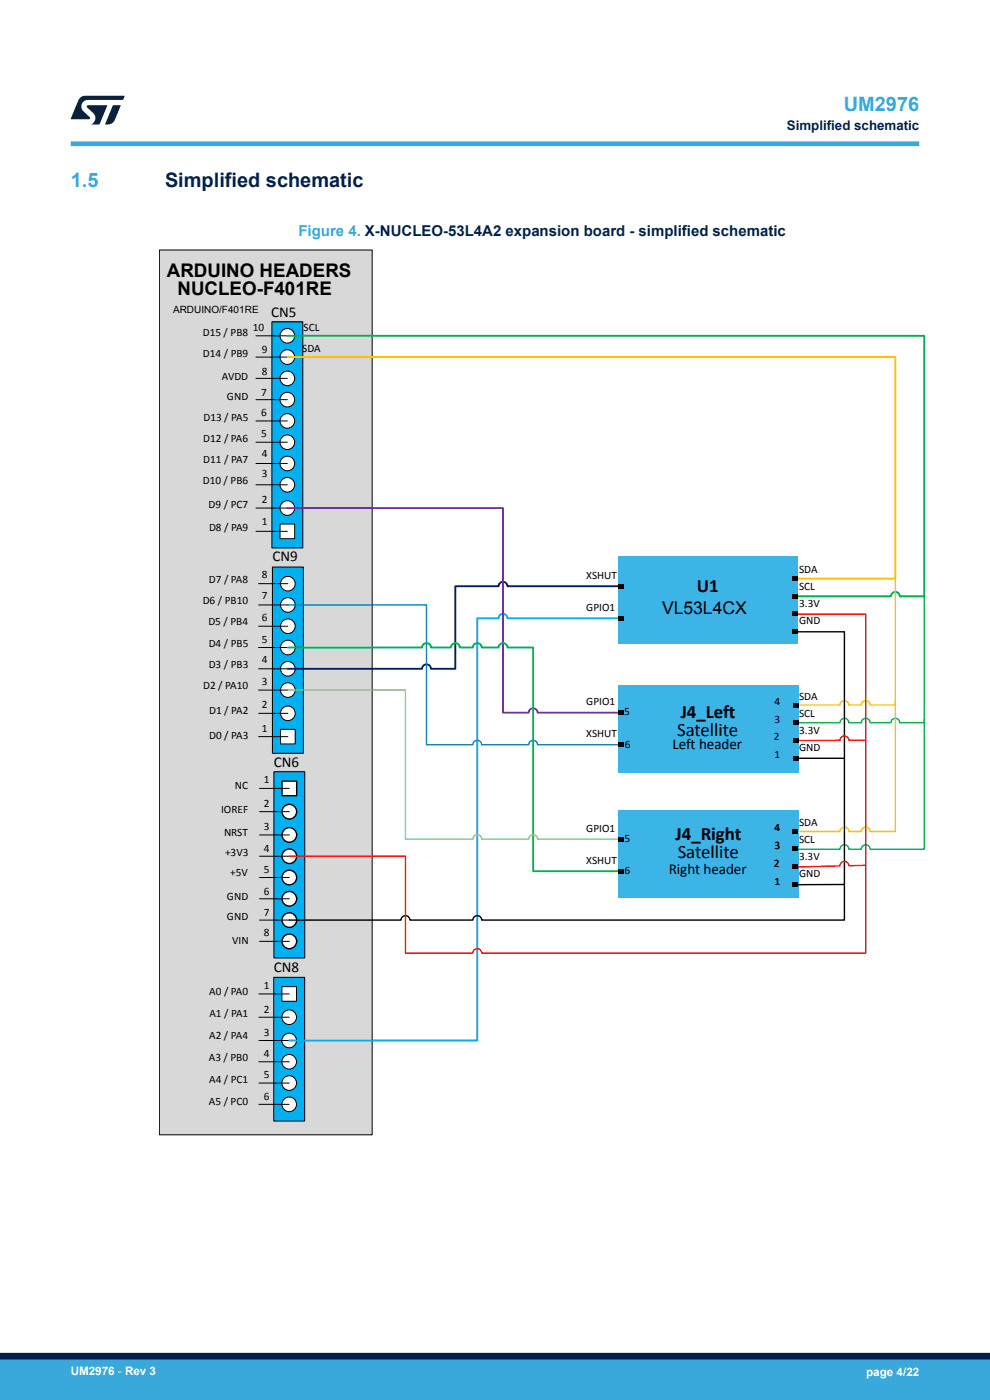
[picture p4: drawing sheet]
<svg xmlns="http://www.w3.org/2000/svg" width="210mm" height="297mm" viewBox="0 0 210 297" stroke-linecap="round" stroke-linejoin="round" font-family="sans-serif">
<g fill="#3cb4e6">
<path d="M131.1 171.9h38.2v18.5h-38.2z"/>
<path d="M131.1 145.5h38.2v18.5h-38.2z"/>
</g>
<path d="M33.8 53h45.1v187.7h-45.1z" fill-rule="evenodd" fill="#d8d8d8"/>
<path d="M33.8 53h45.1v187.7h-45.1z" fill="none" stroke="#000" stroke-width=".21"/>
<path d="M57.8 120.3h6.5v39.5h-6.5z" fill-rule="evenodd" fill="#00b0f0"/>
<path d="M57.8 120.3h6.5v39.5h-6.5z" fill="none" stroke="#000" stroke-width=".21"/>
<circle cx="61.1" cy="123.8" r="1.55" fill="#fff"/>
<circle cx="61.1" cy="123.8" r="1.55" fill="none" stroke="#000" stroke-width=".21"/>
<circle cx="61.1" cy="128.3" r="1.55" fill="#fff"/>
<circle cx="61.1" cy="128.3" r="1.55" fill="none" stroke="#000" stroke-width=".21"/>
<circle cx="61.1" cy="132.9" r="1.55" fill="#fff"/>
<circle cx="61.1" cy="132.9" r="1.55" fill="none" stroke="#000" stroke-width=".21"/>
<circle cx="61.1" cy="137.4" r="1.55" fill="#fff"/>
<circle cx="61.1" cy="137.4" r="1.55" fill="none" stroke="#000" stroke-width=".21"/>
<circle cx="61.1" cy="141.9" r="1.55" fill="#fff"/>
<circle cx="61.1" cy="141.9" r="1.55" fill="none" stroke="#000" stroke-width=".21"/>
<circle cx="61.1" cy="146.4" r="1.55" fill="#fff"/>
<circle cx="61.1" cy="146.4" r="1.55" fill="none" stroke="#000" stroke-width=".21"/>
<circle cx="61.1" cy="151.3" r="1.55" fill="#fff"/>
<circle cx="61.1" cy="151.3" r="1.55" fill="none" stroke="#000" stroke-width=".21"/>
<path d="M59.5 154.7h3.1v3.1h-3.1z" fill-rule="evenodd" fill="#fff"/>
<path d="M54.9 123.8h6.2M54.9 128.3h6.2M54.9 132.9h6.2M54.9 137.4h6.2M54.9 141.9h6.2M54.9 146.4h6.2M54.9 151.3h6.2M54.9 156.3h6.2M59.5 154.7h3.1v3.1h-3.1z" fill="none" stroke="#000" stroke-width=".21"/>
<path d="M57.7 68.3h6.5v47.9h-6.5z" fill-rule="evenodd" fill="#00b0f0"/>
<path d="M57.7 68.3h6.5v47.9h-6.5z" fill="none" stroke="#000" stroke-width=".21"/>
<circle cx="61" cy="71.2" r="1.55" fill="#fff"/>
<circle cx="61" cy="71.2" r="1.55" fill="none" stroke="#000" stroke-width=".21"/>
<circle cx="61" cy="75.8" r="1.55" fill="#fff"/>
<circle cx="61" cy="75.8" r="1.55" fill="none" stroke="#000" stroke-width=".21"/>
<circle cx="61" cy="80.3" r="1.55" fill="#fff"/>
<circle cx="61" cy="80.3" r="1.55" fill="none" stroke="#000" stroke-width=".21"/>
<circle cx="61" cy="84.8" r="1.55" fill="#fff"/>
<circle cx="61" cy="84.8" r="1.55" fill="none" stroke="#000" stroke-width=".21"/>
<circle cx="61" cy="89.3" r="1.55" fill="#fff"/>
<circle cx="61" cy="89.3" r="1.55" fill="none" stroke="#000" stroke-width=".21"/>
<circle cx="61" cy="93.8" r="1.55" fill="#fff"/>
<circle cx="61" cy="93.8" r="1.55" fill="none" stroke="#000" stroke-width=".21"/>
<circle cx="61" cy="98.3" r="1.55" fill="#fff"/>
<circle cx="61" cy="98.3" r="1.55" fill="none" stroke="#000" stroke-width=".21"/>
<circle cx="61" cy="102.8" r="1.55" fill="#fff"/>
<circle cx="61" cy="102.8" r="1.55" fill="none" stroke="#000" stroke-width=".21"/>
<circle cx="61" cy="107.8" r="1.55" fill="#fff"/>
<circle cx="61" cy="107.8" r="1.55" fill="none" stroke="#000" stroke-width=".21"/>
<path d="M59.4 111.2h3.1v3.1h-3.1z" fill-rule="evenodd" fill="#fff"/>
<path d="M54.3 71.2h6.7M54.3 75.8h6.7M54.3 80.3h6.7M54.3 84.8h6.7M54.3 89.3h6.7M54.3 93.8h6.7M54.3 98.3h6.7M54.3 102.8h6.7M54.3 107.8h6.7M54.3 112.7h6.7M59.4 111.2h3.1v3.1h-3.1z" fill="none" stroke="#000" stroke-width=".21"/>
<path d="M58.1 207.3h6.5v30.5h-6.5z" fill-rule="evenodd" fill="#00b0f0"/>
<path d="M58.1 207.3h6.5v30.5h-6.5z" fill="none" stroke="#000" stroke-width=".21"/>
<circle cx="61.3" cy="234.3" r="1.55" fill="#fff"/>
<circle cx="61.3" cy="234.3" r="1.55" fill="none" stroke="#000" stroke-width=".21"/>
<circle cx="61.3" cy="229.8" r="1.55" fill="#fff"/>
<circle cx="61.3" cy="229.8" r="1.55" fill="none" stroke="#000" stroke-width=".21"/>
<circle cx="61.3" cy="225.3" r="1.55" fill="#fff"/>
<circle cx="61.3" cy="225.3" r="1.55" fill="none" stroke="#000" stroke-width=".21"/>
<circle cx="61.3" cy="220.7" r="1.55" fill="#fff"/>
<circle cx="61.3" cy="220.7" r="1.55" fill="none" stroke="#000" stroke-width=".21"/>
<circle cx="61.3" cy="215.8" r="1.55" fill="#fff"/>
<circle cx="61.3" cy="215.8" r="1.55" fill="none" stroke="#000" stroke-width=".21"/>
<path d="M59.8 209.3h3.1v3.1h-3.1z" fill-rule="evenodd" fill="#fff"/>
<path d="M54.9 210.9h6.4M54.9 215.8h6.4M59.8 209.3h3.1v3.1h-3.1zM54.9 220.7h6.4M54.9 225.3h6.4M54.9 229.8h6.4M54.9 234.3h6.4" fill="none" stroke="#000" stroke-width=".21"/>
<path d="M58.1 163.7h6.6v39.5h-6.6z" fill-rule="evenodd" fill="#00b0f0"/>
<path d="M58.1 163.7h6.6v39.5h-6.6z" fill="none" stroke="#000" stroke-width=".21"/>
<circle cx="61.4" cy="199.7" r="1.55" fill="#fff"/>
<circle cx="61.4" cy="199.7" r="1.55" fill="none" stroke="#000" stroke-width=".3"/>
<circle cx="61.4" cy="195.2" r="1.55" fill="#fff"/>
<circle cx="61.4" cy="195.2" r="1.55" fill="none" stroke="#000" stroke-width=".3"/>
<circle cx="61.4" cy="190.7" r="1.55" fill="#fff"/>
<circle cx="61.4" cy="190.7" r="1.55" fill="none" stroke="#000" stroke-width=".3"/>
<circle cx="61.4" cy="186.2" r="1.55" fill="#fff"/>
<circle cx="61.4" cy="186.2" r="1.55" fill="none" stroke="#000" stroke-width=".3"/>
<circle cx="61.4" cy="181.6" r="1.55" fill="#fff"/>
<circle cx="61.4" cy="181.6" r="1.55" fill="none" stroke="#000" stroke-width=".3"/>
<circle cx="61.4" cy="177.1" r="1.55" fill="#fff"/>
<circle cx="61.4" cy="177.1" r="1.55" fill="none" stroke="#000" stroke-width=".3"/>
<circle cx="61.4" cy="172.2" r="1.55" fill="#fff"/>
<circle cx="61.4" cy="172.2" r="1.55" fill="none" stroke="#000" stroke-width=".3"/>
<path d="M59.8 165.7h3.1v3.1h-3.1z" fill-rule="evenodd" fill="#fff"/>
<path d="M169 134h10.1v61.2h-76.9a.94 .94 0 0 0-1-1 .94 .94 0 0 0-.9 1h-13.4a.94 .94 0 0 0-.9-1 .94 .94 0 0 0-.9 1h-23.7M59.8 165.7h3.1v3.1h-3.1zM169 160.9h10.1M179.1 187.6l-10.1 .1" fill="none" stroke="#000" stroke-width=".3"/>
<path d="M55 167.3h6.4M55 172.2h6.4M55 177.1h6.4M55 181.6h6.4M55 186.2h6.4M55 190.7h6.4M55 195.2h6.4M55 199.7h6.4" fill="none" stroke="#000" stroke-width=".21"/>
<path d="M61 71.2h135.1v55.3h-5.2a.94 .94 0 0 0-1-.9 .94 .94 0 0 0-.9 .9h-20M61.1 137.4h28.4a.94 .94 0 0 1 1-1 .94 .94 0 0 1 .9 1h4.2a.94 .94 0 0 1 1-1 .94 .94 0 0 1 .9 1h2.8a.94 .94 0 0 1 .9-1 .94 .94 0 0 1 1 1h3.6a.94 .94 0 0 1 .9-1 .94 .94 0 0 1 .9 1h5.5v47.4h17.9" fill="none" stroke="#00b050" stroke-width=".4"/>
<path d="M61 75.8h128.9v46.9h-20.9" fill="none" stroke="#ffc000" stroke-width=".4"/>
<path d="M131 124.4h-23.4a.94 .94 0 0 0-.9-1 .94 .94 0 0 0-.9 1h-9.2v17.5h-5.2a.94 .94 0 0 0-.9-1 .94 .94 0 0 0-1 1h-28.4" fill="none" stroke="#002060" stroke-width=".4"/>
<path d="M131 131.2h-23.4a.94 .94 0 0 0-.9-1 .94 .94 0 0 0-.9 1h-4.6v89.5h-39.9" fill="none" stroke="#00b0f0" stroke-width=".4"/>
<path d="M61.1 128.3h29.4v29.7h9.8a.94 .94 0 0 1 .9-.9 .94 .94 0 0 1 1 .9h10a.94 .94 0 0 1 .9-.9 .94 .94 0 0 1 .9 .9h17" fill="none" stroke="#0070c0" stroke-width=".3"/>
<path d="M61 107.8h45.7v43.4h5.5a.94 .94 0 0 1 .9-.9 .94 .94 0 0 1 .9 .9h17" fill="none" stroke="#7030a0" stroke-width=".4"/>
<path d="M61.1 146.4h24.9v31.6h14.3a.94 .94 0 0 1 .9-.9 .94 .94 0 0 1 1 .9h10a.94 .94 0 0 1 .9-.9 .94 .94 0 0 1 .9 .9h17" fill="none" stroke="#92d050" stroke-width=".3"/>
<path d="M189.9 122.7v26.9h-5.3a.94 .94 0 0 0-1-1 .94 .94 0 0 0-.9 1h-2.6a.94 .94 0 0 0-1-1 .94 .94 0 0 0-.9 1h-9.2M189.9 148.6v27.8h-5.3a.94 .94 0 0 0-1-.9 .94 .94 0 0 0-.9 .9h-2.6a.94 .94 0 0 0-1-.9 .94 .94 0 0 0-.9 .9h-9.2" fill="none" stroke="#ffc000" stroke-width=".3"/>
<path d="M196.1 126.5v26.8h-5.2a.94 .94 0 0 0-1-.9 .94 .94 0 0 0-.9 .9h-4.4a.94 .94 0 0 0-1-.9 .94 .94 0 0 0-.9 .9h-2.6a.94 .94 0 0 0-1-.9 .94 .94 0 0 0-.9 .9h-9.2M196.1 152.5v27.7h-11.5a.94 .94 0 0 0-1-1 .94 .94 0 0 0-.9 1h-2.6a.94 .94 0 0 0-1-1 .94 .94 0 0 0-.9 1h-9.2" fill="none" stroke="#00b050" stroke-width=".3"/>
<path d="M169 130.3h14.6v71.9h-81.4a.94 .94 0 0 0-1-.9 .94 .94 0 0 0-.9 .9h-14.3v-20.6h-24.6M183.6 157.1h-3.5a.94 .94 0 0 0-1-1 .94 .94 0 0 0-.9 1h-9.2M183.6 183.6l-3.5 .1a.94 .94 0 0 0-1-1 .94 .94 0 0 0-.9 1l-9.2 .2" fill="none" stroke="#f00" stroke-width=".3"/>
<path d="M131.1 118h38.1v18.5h-38.1z" fill="#3cb4e6"/>
<g fill="#000">
<path d="M131.1 123.9h1.2v1h-1.2zM131.1 130.7h1.2v1.1h-1.2zM168 122.3h1.2v1h-1.2zM168 126h1.2v1h-1.2zM168 129.7h1.2v1.1h-1.2zM168 133.5h1.2v1h-1.2zM131 157.4h1.3v1.1h-1.3zM131 150.6h1.3v1h-1.3zM168.1 149.1h1.2v1h-1.2zM168.1 152.8h1.2v1.1h-1.2zM168.1 156.6h1.2v1h-1.2zM131.1 177.5h1.2v1.1h-1.2z"/>
<path d="M168.1 175.8h1.2v1.1h-1.2zM168.1 179.6h1.2v1h-1.2zM168.1 160.3h1.2v1.1h-1.2zM131.1 184.4h1.2v1h-1.2zM168.1 183.3h1.2v1h-1.2zM168.1 187h1.2v1.1h-1.2z"/>
</g>
<path d="M15 30.5h180" fill="none" stroke="#39a9dc" stroke-width="1"/>
<g fill="#001e41">
<path d="M17.1 20.7l.9-.4 8.4 .1-.3 .8h-7.4a1.4 1.4 0 0 0-1.3 .8 1.4 1.4 0 0 0 .2 1.5l1.4 1.3v.4l-4 .1 1.6-4.1z"/>
<path d="M24 22.4h1.6l-1.3 3.1a1.54 1.54 0 0 1-1.4 .9l-.6-.1z"/>
<path d="M18.5 22.4h4.2l-1.6 4h-1.7a1.48 1.48 0 0 0 .4-2.4l-1.3-1.2z"/>
</g>
<g fill="#39a9dc">
<path d="M0 288.4h210v8.6h-210z" fill-rule="evenodd"/>
<path d="M-.1 288.4h210.2v4.4h-210.2z" fill-rule="evenodd"/>
</g>
<path d="M0 287.7h210" fill="none" stroke="#002052" stroke-width="1.4"/>
<g font-size="4.2" fill="#39a9dc">
<text x="179" y="23.5">UM2976</text>
<text x="15" y="39.8">1.5</text>
</g>
<text font-size="4.2" fill="#002052" x="35" y="39.8">Simplified schematic</text>
<g font-size="4">
<text x="35.4" y="58.7">ARDUINO HEADERS</text>
<text x="37.7" y="62.7">NUCLEO-F401RE</text>
<text x="147.8" y="125.6">U1</text>
<text x="144.4" y="152.2">J4_Left</text>
<text x="143.6" y="156.1">Satellite</text>
<text x="143.3" y="178.3">J4_Right</text>
<text x="143.8" y="182.1">Satellite</text>
</g>
<text font-size="3.7" x="140.4" y="130.2">VL53L4CX</text>
<text font-size="3.2" fill="#39a9dc" x="63.3" y="50">Figure 4. X-NUCLEO-53L4A2 expansion board - simplified schematic</text>
<g font-size="3.2">
<text x="57.5" y="67.2">CN5</text>
<text x="57.8" y="119.1">CN9</text>
<text x="142.6" y="158.9">Left header</text>
<text x="58.1" y="162.6">CN6</text>
<text x="141.8" y="185.5">Right header</text>
<text x="58.1" y="206.2">CN8</text>
</g>
<text font-size="2.8" fill="#002052" x="166.9" y="27.5">Simplified schematic</text>
<g font-size="2.5" fill="#fff">
<text x="15" y="291.6">UM2976 - Rev 3</text>
<text x="183.7" y="291.9">page 4/22</text>
</g>
<g font-size="2.4">
<text x="43" y="71.2">D15 / PB8</text>
<text x="53.6" y="70.3">10</text>
<text x="64.4" y="70.3">SCL</text>
<text x="43" y="75.8">D14 / PB9</text>
<text x="55.5" y="74.9">9</text>
<text x="64.1" y="74.8">SDA</text>
<text x="47.1" y="80.7">AVDD</text>
<text x="55.4" y="83.9">7</text>
<text x="55.5" y="79.6">8</text>
<text x="43.1" y="89.3">D13 / PA5</text>
<text x="48.1" y="84.9">GND</text>
<text x="55.4" y="88.3">6</text>
<text x="43.1" y="93.8">D12 / PA6</text>
<text x="55.4" y="92.6">5</text>
<text x="43.1" y="98.3">D11 / PA7</text>
<text x="55.5" y="101.3">3</text>
<text x="55.5" y="96.9">4</text>
<text x="43" y="102.8">D10 / PB6</text>
<text x="44.3" y="107.7">D9 / PC7</text>
<text x="55.5" y="106.7">2</text>
<text x="44.3" y="112.6">D8 / PA9</text>
<text x="55.5" y="111.4">1</text>
<text x="44.3" y="123.6">D7 / PA8</text>
<text x="55.5" y="122.6">8</text>
<text x="124.4" y="122.8">XSHUT</text>
<text x="169.5" y="121.6">SDA</text>
<text x="169.5" y="125.2">SCL</text>
<text x="43" y="128.2">D6 / PB10</text>
<text x="55.5" y="127.1">7</text>
<text x="55.5" y="131.8">6</text>
<text x="124.4" y="129.6">GPIO1</text>
<text x="169.5" y="128.8">3.3V</text>
<text x="44.2" y="132.7">D5 / PB4</text>
<text x="44.3" y="137.2">D4 / PB5</text>
<text x="55.5" y="136.5">5</text>
<text x="169.5" y="132.4">GND</text>
<text x="44.3" y="141.7">D3 / PB3</text>
<text x="55.5" y="140.6">4</text>
<text x="43.1" y="146.2">D2 / PA10</text>
<text x="55.5" y="145.3">3</text>
<text x="124.4" y="149.6">GPIO1</text>
<text x="164.3" y="149.6">4</text>
<text x="169.5" y="148.4">SDA</text>
<text x="44.4" y="151.4">D1 / PA2</text>
<text x="55.5" y="150.1">2</text>
<text x="55.5" y="155.3">1</text>
<text x="132.4" y="151.8">5</text>
<text x="164.3" y="153.3">3</text>
<text x="169.5" y="152">SCL</text>
<text x="169.5" y="155.6">3.3V</text>
<text x="44.4" y="156.7">D0 / PA3</text>
<text x="124.4" y="156.4">XSHUT</text>
<text x="132.5" y="158.6">6</text>
<text x="164.2" y="157.1">2</text>
<text x="164.3" y="160.9">1</text>
<text x="169.5" y="159.2">GND</text>
<text x="49.8" y="167.4">NC</text>
<text x="56" y="166.2">1</text>
<text x="46.9" y="172.4">IOREF</text>
<text x="56" y="171.2">2</text>
<text x="47.5" y="177.4">NRST</text>
<text x="56" y="176.1">3</text>
<text x="124.4" y="176.4">GPIO1</text>
<text x="132.5" y="178.7">5</text>
<text x="164.3" y="176.4">4</text>
<text x="169.5" y="175.3">SDA</text>
<text x="169.5" y="178.9">SCL</text>
<text x="47.7" y="181.7">+3V3</text>
<text x="48.8" y="185.9">+5V</text>
<text x="56" y="185.3">5</text>
<text x="56" y="180.8">4</text>
<text x="124.4" y="183.2">XSHUT</text>
<text x="132.5" y="185.5">6</text>
<text x="164.2" y="183.9">2</text>
<text x="164.3" y="180.2">3</text>
<text x="169.5" y="182.5">3.3V</text>
<text x="48.1" y="190.8">GND</text>
<text x="56" y="189.8">6</text>
<text x="164.3" y="187.7">1</text>
<text x="169.5" y="186">GND</text>
<text x="48.1" y="195.1">GND</text>
<text x="56" y="194.3">7</text>
<text x="49.3" y="200.2">VIN</text>
<text x="56" y="198.6">8</text>
<text x="56" y="209.8">1</text>
<text x="44.4" y="211">A0 / PA0</text>
<text x="44.4" y="215.7">A1 / PA1</text>
<text x="56" y="214.8">2</text>
<text x="44.4" y="220.4">A2 / PA4</text>
<text x="56" y="219.7">3</text>
<text x="44.3" y="225.1">A3 / PB0</text>
<text x="56" y="224.2">4</text>
<text x="44.4" y="229.8">A4 / PC1</text>
<text x="56" y="233.3">6</text>
<text x="56" y="228.7">5</text>
<text x="44.3" y="234.5">A5 / PC0</text>
</g>
<text font-size="2.1" x="36.7" y="66.4">ARDUINO/F401RE</text>
</svg>
